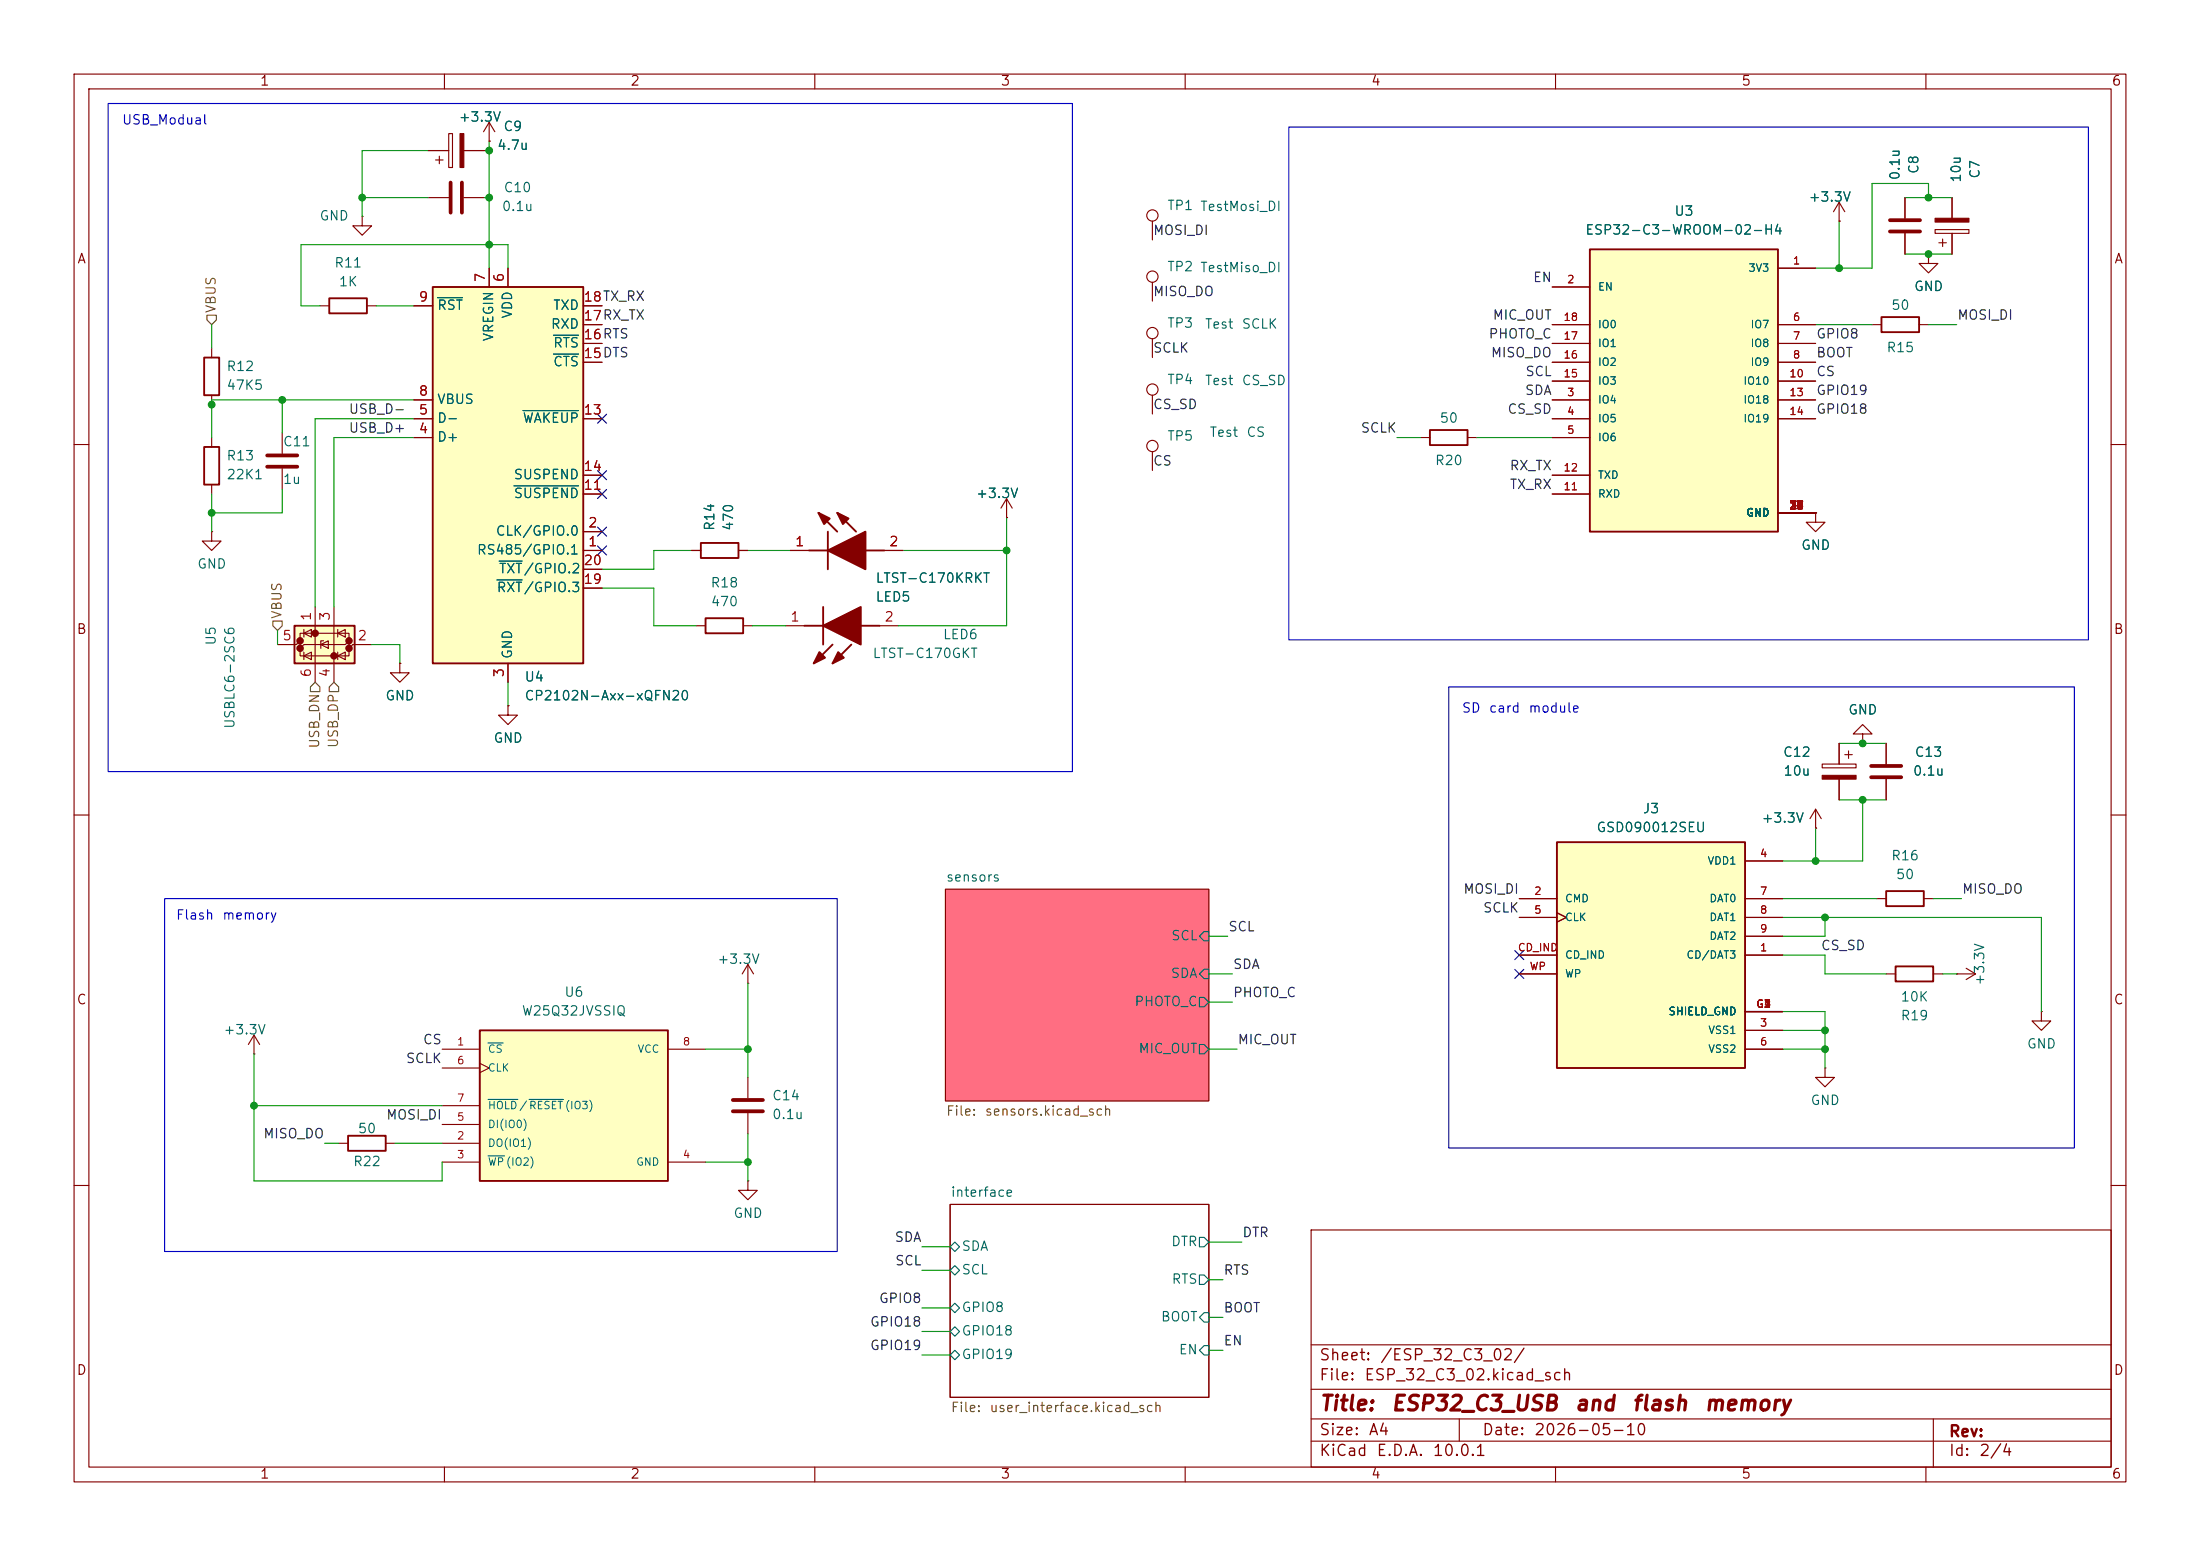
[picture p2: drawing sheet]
<svg xmlns="http://www.w3.org/2000/svg" width="297mm" height="210mm" viewBox="0 0 297 210" stroke-linecap="round" stroke-linejoin="round" font-family="sans-serif">
<g fill="none" stroke="#840000" stroke-width=".15">
<path d="M10 10h277v190h-277zM12 12h273v186h-273zM60 10v2M110 10v2M160 10v2M210 10v2M260 10v2M10 60h2M93.3 74.3h1.3M99.7 74.3h1.3M285 60h2M10 110h2"/>
<path d="M285 110h2M101 132.7h.1M101 130.2l-.8 1.2M101 130.2l.7 1.2M101 130.2v2.5M127.6 120h35.6v28.6h-35.6zM45.7 154.3h1.3M52.1 154.3h1.2M101 145.4v2.8M101 150.2v2.8M246.4 144.1v1.3h1.2l-1.2 1.3-1.3-1.3h1.3M246.4 144.1h.1"/>
<path d="M10 160h2M128.3 162.6h34.9v26h-34.9zM177 166h108v32h-108zM285 160h2M60 198v2M110 198v2M160 198v2M177 194.5h108M177 191.5h108M177 187.5h108M177 181.5h108M197 191.5v3"/>
<path d="M210 198v2M260 198v2M261 191.5v6.5"/>
</g>
<path d="M127.6 120h35.6v28.6h-35.6z" fill="#ff6e82" stroke="#ff6e82" stroke-width=".14"/>
<g fill="none" stroke="#006464" stroke-width=".15">
<path d="M161.9 134.6h.7l.6 .7-.6 .6h-.7zM162.6 130.8h.6v1.3h-.6l-.7-.7zM162.6 125.7h.6v1.3h-.6l-.7-.6zM161.9 141h.7l.6 .6-.6 .6h-.7zM128.3 168.3l.6-.7 .6 .7-.6 .6zM128.3 171.5l.6-.7 .6 .7-.6 .6zM128.3 176.5l.6-.6 .6 .6-.6 .7zM128.3 179.7l.6-.6 .6 .6-.6 .6zM161.9 172.1h.7l.6 .6-.6 .7h-.7zM161.9 167h.7l.6 .6-.6 .7h-.7zM162.6 177.2h.6v1.2h-.6l-.7-.6zM128.3 182.9l.6-.7 .6 .7-.6 .6z"/>
<path d="M162.6 181.6h.6v1.3h-.6l-.7-.7z"/>
</g>
<path d="M94.6 73.3h5.1v2h-5.1zM47 153.3h5.1v2h-5.1z" fill="none" stroke="#840000" stroke-width=".25"/>
<path d="M98.9 148.5h4.1M98.9 150h4.1" fill="none" stroke="#840000" stroke-width=".51"/>
<path d="M58.4 38.7h20.3v50.8h-20.3z" fill="#ffffc2"/>
<path d="M58.4 38.7h20.3v50.8h-20.3z" fill="none" stroke="#840000" stroke-width=".25"/>
<g fill="none" stroke="#840000" stroke-width=".15">
<path d="M66 36.2v2.5M68.6 36.2v2.5M55.9 59.1h2.5M55.9 56.5h2.5M55.9 54h2.5M55.9 41.3h2.5M78.7 56.5h2.6M78.7 41.3h2.6M78.7 48.9h2.6M78.7 46.4h2.6M78.7 43.8h2.6M78.7 74.3h2.6"/>
<path d="M78.7 71.8h2.6M78.7 66.7h2.6M78.7 64.1h2.6M78.7 79.4h2.6M78.7 76.8h2.6M68.6 89.5v2.6M101 159.4v1.3h1.2l-1.2 1.2-1.3-1.2h1.3M101 159.4h.1"/>
</g>
<path d="M59.1 40.2h3.4M70.6 55.4h7.5M74.7 47.8h3.4M74.7 45.3h3.4M67.1 78.3h3.4M67.4 75.7h3.1M69.4 65.6h8.7" fill="none" stroke="#006464" stroke-width=".15"/>
<path d="M64.8 139.1h25.4v20.3h-25.4z" fill="#ffffc2"/>
<g fill="none" stroke="#840000" stroke-width=".25">
<path d="M109.2 74.3h2.6M110.5 69.2l2.5 2.6M111.8 71.8v5M113 69.2l2.6 2.6M116.8 74.3h2.6M95.2 83.4h5.1v2.1h-5.1zM108.6 84.5h2.5M111.1 81.9v5.1M112.4 87l-2.5 2.5M114.9 87l-2.5 2.5M116.2 84.5h2.5M64.8 139.1h25.4v20.3h-25.4z"/>
<path d="M254.6 120.3h5.1v2h-5.1zM255.9 130.4h5.1v2.1h-5.1z"/>
</g>
<g fill="none" stroke="#840000" stroke-width=".15">
<path d="M106.7 74.3h2.5M119.4 74.3h2.5M135.9 69.9h.1M135.9 67.3l-.8 1.3M135.9 67.3l.8 1.3M135.9 67.3v2.6M54 89.5v1.3h1.2l-1.2 1.3-1.3-1.3h1.3M54 89.5h.1M94 84.5h1.2M100.3 84.5h1.3M106 84.5h2.6M118.7 84.5h2.6"/>
<path d="M34.3 139.7l-.8 1.3M34.3 139.7l.8 1.3M34.3 139.7v2.5M253.4 121.3h1.2M254.6 131.4h1.3M259.7 121.3h1.3M261 131.4h1.3M264.2 131.4h.1M264.2 131.4h2.5M265.4 130.7l1.3 .7M266.7 131.4l-1.3 .8M34.3 142.2h.1"/>
<path d="M59.7 141.6h5.1M59.7 154.3h5.1M59.7 156.8h5.1M59.7 151.8h5.1M59.7 144.1h5.1M59.7 149.2h5.1M64.8 143.5l1.2 .6-1.2 .7M90.2 141.6h5M90.2 156.8h5"/>
</g>
<path d="M65.9 140.8h2M65.9 156h2.2M65.9 148.4h4M71.4 148.4h4.7" fill="none" stroke="#006464" stroke-width=".15"/>
<g fill="#840000" stroke="#840000" stroke-width=".25">
<path d="M111.8 74.3l5-2.5v5z"/>
<path d="M110.5 69.2l1.5 .8-.7 .7z"/>
<path d="M113 69.2l1.6 .8-.8 .7z"/>
<path d="M111.1 84.5l5.1-2.6v5.1z"/>
<path d="M110.6 88l.8 .8-1.5 .7z"/>
<path d="M113.2 88l.7 .8-1.5 .7z"/>
</g>
<path d="M39.8 84.5h8.1v5h-8.1z" fill="#ffffc2"/>
<g fill="#840000" stroke="#840000" stroke-width=".51">
<circle cx="42.5" cy="85.5" r=".25"/>
<circle cx="40.5" cy="86.5" r=".25"/>
<circle cx="47.1" cy="86.5" r=".25"/>
<circle cx="40.5" cy="87.5" r=".25"/>
<circle cx="47.1" cy="87.5" r=".25"/>
<circle cx="45.1" cy="88.5" r=".25"/>
</g>
<g fill="none" stroke="#840000" stroke-width=".15">
<path d="M57.8 26.7h2.8M62.6 26.7h2.8M38.1 58.4v2.8M28.6 71.8v1.2h1.2l-1.2 1.3-1.3-1.3h1.3M28.6 71.8h.1M38.1 63.2v2.8M37.5 87h2.5l.5-.5v1l.5-.5h5.6l.5-.5v1l.5-.5h2.6M40.5 86.5v-1h6.6v1M40.5 87.5v1h6.6v-1M41 85.5l1-.5v1zM41 88.5l1-.5v1zM41 85v1"/>
<path d="M41 88v1M42.5 81.9v10.2M43.3 87l1-.5v1zM43.7 86.5h-.4v1M45.1 81.9v10.2M45.6 85.5l1-.5v1zM45.6 88.5l1-.5v1zM45.6 85v1M45.6 88v1M251.5 99.1h-1.3l1.3-1.3 1.2 1.3h-1.2v1.2M245.1 111.8h.1M245.1 109.2l-.8 1.3"/>
<path d="M245.1 109.2l.8 1.3M245.1 109.2v2.6M246 103.1h4.6v.5h-4.6zM248.3 100.3v2.8M248.3 105.2v2.8M249 101.9h1.1M249.6 101.3v1.1M251.5 100.3h.1M254.6 100.3v2.8M254.6 105.2v2.8M275.6 136.5v1.3h1.3l-1.3 1.3-1.3-1.3h1.3M275.6 136.5h.1"/>
</g>
<path d="M39.8 84.5h8.1v5h-8.1z" fill="none" stroke="#840000" stroke-width=".25"/>
<path d="M60.8 24.6v4.1M62.4 24.6v4.1M36.1 61.5h4M36.1 63h4M252.6 103.4h4.1M252.6 104.9h4.1" fill="none" stroke="#840000" stroke-width=".51"/>
<path d="M246 104.6h4.6v.6h-4.6z" fill="#840000" stroke="#840000" stroke-width=".15"/>
<path d="M210.2 113.7h25.4v30.4h-25.4z" fill="#ffffc2"/>
<path d="M27.6 48.3h2v5h-2zM193 58h5.1v2.1h-5.1zM27.6 60.3h2v5.1h-2zM210.2 113.7h25.4v30.4h-25.4z" fill="none" stroke="#840000" stroke-width=".25"/>
<g fill="none" stroke="#840000" stroke-width=".15">
<path d="M155.6 38.1v2.5M257.2 26.7v2.8M257.2 31.5v2.8M28.6 47v1.3M28.6 53.3v1.3M28.6 59.1v1.2M191.8 59.1h1.2M198.1 59.1h1.3M28.6 65.4v1.3M245.1 69.2v1.3h1.3l-1.3 1.3-1.3-1.3h1.3M245.1 69.2h.1M235.6 116.2h5.1"/>
<path d="M205.1 128.9h5.1M205.1 121.3h5.1M205.1 123.8h5.1M205.1 131.4h5.1M210.2 123.2l1.3 .6-1.3 .7M235.6 128.9h5.1M235.6 121.3h5.1M235.6 139.1h5.1M235.6 123.8h5.1M235.6 126.4h5.1M235.6 136.5h5.1M235.6 141.6h5.1"/>
<circle cx="155.6" cy="37.3" r=".76"/>
</g>
<path d="M255.1 31.2h4.1M255.1 29.7h4.1" fill="none" stroke="#840000" stroke-width=".51"/>
<path d="M214.6 33.7h25.4v38.1h-25.4z" fill="#ffffc2"/>
<path d="M214.6 33.7h25.4v38.1h-25.4zM44.4 40.3h5.1v2h-5.1zM254 42.8h5.1v2h-5.1z" fill="none" stroke="#840000" stroke-width=".25"/>
<g fill="none" stroke="#840000" stroke-width=".15">
<path d="M60.6 18h.5v4.6h-.5zM66 19.1h.1M66 16.5l-.7 1.3M66 16.5l.8 1.3M66 16.5v2.6M48.9 29.2v1.3h1.3l-1.3 1.3-1.3-1.3h1.3M48.9 29.2h.1M57.8 20.3h2.8M58.8 21.6h1M59.3 21.1v1M62.6 20.3h2.8M66 36.2v2.5"/>
<path d="M68.6 36.2v2.5M155.6 29.8v2.6M209.5 38.7h5.1M240 36.2h5.1M248.3 29.8h.1M248.3 27.3l-.8 1.3M248.3 27.3l.7 1.3M248.3 27.3v2.5M257.2 26.7v2.8M257.2 31.5v2.8M260.3 34.3v1.3h1.3l-1.3 1.2-1.2-1.2h1.2M260.3 34.3h.1"/>
<path d="M261.2 31h4.6v.5h-4.6zM261.7 32.8h1.1M262.3 32.3v1M263.5 26.7v2.8M263.5 31.5v2.8M43.2 41.3h1.2M49.5 41.3h1.3M55.9 54h2.5M55.9 56.5h2.5M55.9 59.1h2.5M55.9 41.3h2.5M78.7 56.5h2.6"/>
<path d="M78.7 43.8h2.6M78.7 46.4h2.6M78.7 48.9h2.6M78.7 41.3h2.6M155.6 45.7v2.6M155.6 53.3v2.6M209.5 54h5.1M209.5 56.5h5.1M209.5 59.1h5.1M209.5 43.8h5.1M209.5 46.4h5.1M209.5 48.9h5.1"/>
<path d="M209.5 51.4h5.1M240 54h5.1M240 56.5h5.1M240 43.8h5.1M240 46.4h5.1M240 48.9h5.1M240 51.4h5.1M252.7 43.8h1.3M259.1 43.8h1.2M78.7 66.7h2.6M78.7 64.1h2.6M78.7 74.3h2.6"/>
<path d="M78.7 71.8h2.6M78.7 79.4h2.6M78.7 76.8h2.6M93.3 74.3h1.3M99.7 74.3h1.3M106.7 74.3h2.5M119.4 74.3h2.5M135.9 69.9h.1M155.6 61v2.5M209.5 66.7h5.1M209.5 64.1h5.1M240 69.2h5.1"/>
<path d="M245.1 69.2h.1M54 89.5h.1M68.6 95.3v1.2h1.2l-1.2 1.3-1.3-1.3h1.3M68.6 95.3h.1M68.6 89.5v2.6M235.6 116.2h5.1M245.1 111.8h.1M248.3 100.3v2.8M248.3 105.2v2.8M251.5 100.3h.1M254.6 100.3v2.8M254.6 105.2v2.8"/>
<path d="M205.1 128.9h5.1M205.1 121.3h5.1M205.1 123.8h5.1M205.1 131.4h5.1M210.2 123.2l1.3 .6-1.3 .7M235.6 128.9h5.1M235.6 121.3h5.1M235.6 139.1h5.1M235.6 123.8h5.1M235.6 126.4h5.1M235.6 136.5h5.1M235.6 141.6h5.1"/>
<circle cx="155.6" cy="29.1" r=".76"/>
<circle cx="155.6" cy="45" r=".76"/>
<circle cx="155.6" cy="52.6" r=".76"/>
<circle cx="155.6" cy="60.2" r=".76"/>
</g>
<g fill="#840000" stroke="#840000" stroke-width=".15">
<path d="M261.2 29.5h4.6v.5h-4.6z"/>
<path d="M62.1 18h.5v4.6h-.5z"/>
</g>
<path d="M27.9 42.5h1.3v.7l-.6 .6-.7-.6zM36.8 83.8h1.3v.7l-.6 .6-.7-.6zM42.5 92.1l.7 .6v.6h-1.3v-.6zM45.1 92.1l.6 .6v.6h-1.3v-.6z" fill="none" stroke="#725600" stroke-width=".15"/>
<g fill="none" stroke="#009600" stroke-width=".15">
<path d="M66 19.1v17.1M48.9 26.7h8.9M57.8 20.3h-8.9v8.9M65.4 26.7h.6M65.4 20.3h.6M68.6 36.2v-3.2h-28v8.3h2.6M248.3 29.8v6.4M257.2 26.7h6.3M257.2 34.3h6.3M260.3 26.7v-1.9h-7.6v11.4h-7.6M28.6 43.8v3.2M38.1 54v4.4"/>
<path d="M50.8 41.3h5.1M55.9 54h-27.3v5.1M55.9 56.5h-13.4v25.4M55.9 59.1h-10.8v22.8M188.6 59.1h3.2M199.4 59.1h10.1M245.1 43.8h7.6M260.3 43.8h3.9M28.6 66.7v5.1M38.1 66v3.2h-9.5M81.3 79.4h7v5.1h5.7M93.3 74.3h-5v2.5h-7"/>
<path d="M101 74.3h5.7M121.9 74.3h14M135.9 69.9v14.6h-14.6M37.5 85.1v1.9M50.2 87h3.8v2.5M68.6 92.1v3.2M101.6 84.5h4.4M245.1 111.8v4.4M248.3 100.3h6.3M248.3 108h6.3M251.5 108v8.2h-10.8M101 132.7v12.7"/>
<path d="M163.2 131.4h3.2M163.2 126.4h2.5M163.2 135.3h3.2M240.7 123.8h34.9v12.7M240.7 121.3h12.7M240.7 128.9h5.7v2.5h8.2M240.7 136.5h5.7v7.6M240.7 139.1h5.7M246.4 123.8v2.6h-5.7M261 121.3h3.8M262.3 131.4h1.9M34.3 142.2v17.2h25.4v-2.6"/>
<path d="M34.3 149.2h25.4M43.8 154.3h1.9M53.3 154.3h6.4M95.2 141.6h5.8M95.2 156.8h5.8M101 153v6.4M163.2 141.6h3.8M240.7 141.6h5.7M124.5 179.7h3.8M124.5 176.5h3.8M124.5 168.3h3.8M124.5 171.5h3.8"/>
<path d="M163.2 167.6h4.4M163.2 177.8h1.9M163.2 172.7h1.9M124.5 182.9h3.8M163.2 182.2h1.9"/>
</g>
<g fill="none" stroke="#000084" stroke-width=".15">
<path d="M80.7 55.9l1.2 1.2M81.9 55.9l-1.2 1.2M80.7 63.5l1.2 1.2M80.7 71.1l1.2 1.3M80.7 73.7l1.2 1.2M80.7 66.1l1.2 1.2M81.9 63.5l-1.2 1.2M81.9 71.1l-1.2 1.3M81.9 73.7l-1.2 1.2M81.9 66.1l-1.2 1.2M204.5 130.8l1.2 1.3M204.5 128.3l1.2 1.2"/>
<path d="M205.7 130.8l-1.2 1.3M205.7 128.3l-1.2 1.2"/>
</g>
<path d="M14.6 14h130.2v90.1h-130.2zM174 17.1h107.9v69.3h-107.9zM195.6 92.7h84.4v62.2h-84.4zM22.2 121.3h90.8v47.6h-90.8z" fill="none" stroke="#0000c2" stroke-width=".15"/>
<path d="M59.1 40.2h3.4M70.6 55.4h7.5M74.7 47.8h3.4M74.7 45.3h3.4M67.1 78.3h3.4M67.4 75.7h3.1M69.4 65.6h8.7" fill="none" stroke="#006464" stroke-width=".15"/>
<g fill="#009600" stroke="#009600" stroke-width=".14">
<circle cx="28.6" cy="54.6" r=".46"/>
<circle cx="38.1" cy="54" r=".46"/>
<circle cx="28.6" cy="69.2" r=".46"/>
<circle cx="48.9" cy="26.7" r=".46"/>
<circle cx="66" cy="26.7" r=".46"/>
<circle cx="135.9" cy="74.3" r=".46"/>
<circle cx="101" cy="141.6" r=".46"/>
<circle cx="66" cy="20.3" r=".46"/>
<circle cx="66" cy="33" r=".46"/>
<circle cx="101" cy="156.8" r=".46"/>
<circle cx="34.3" cy="149.2" r=".46"/>
<circle cx="246.4" cy="123.8" r=".46"/>
<circle cx="245.1" cy="116.2" r=".46"/>
<circle cx="248.3" cy="36.2" r=".46"/>
<circle cx="260.3" cy="26.7" r=".46"/>
<circle cx="251.5" cy="108" r=".46"/>
<circle cx="251.5" cy="100.3" r=".46"/>
<circle cx="260.3" cy="34.3" r=".46"/>
<circle cx="246.4" cy="139.1" r=".46"/>
<circle cx="246.4" cy="141.6" r=".46"/>
</g>
<g font-size="2" fill="#840000">
<text x="178" y="190.9">Title:</text>
<text x="187.7" y="190.9">ESP32_C3_USB</text>
<text x="212.5" y="190.9">and</text>
<text x="220.2" y="190.9">flash</text>
<text x="230" y="190.9">memory</text>
</g>
<g font-size="1.5" fill="#840000">
<text x="178" y="184">Sheet:</text>
<text x="186.2" y="184">/ESP_32_C3_02/</text>
<text x="178" y="186.7">File:</text>
<text x="184.1" y="186.7">ESP_32_C3_02.kicad_sch</text>
<text x="178" y="196.9">KiCad</text>
<text x="178" y="194.1">Size:</text>
<text x="184.7" y="194.1">A4</text>
<text x="185.7" y="196.9">E.D.A.</text>
<text x="193.3" y="196.9">10.0.1</text>
<text x="200" y="194.1">Date:</text>
<text x="207" y="194.1">2026-05-10</text>
<text x="263" y="194.3">Rev:</text>
<text x="263" y="196.9">Id:</text>
<text x="267.1" y="196.9">2/4</text>
</g>
<g font-size="1.3" fill="#840000">
<text x="35" y="11.9">1</text>
<text x="85" y="11.9">2</text>
<text x="135" y="11.9">3</text>
<text x="185" y="11.9">4</text>
<text x="235" y="11.9">5</text>
<text x="285" y="11.9">6</text>
<text x="10.3" y="35.9">A</text>
<text x="285.3" y="35.9">A</text>
<text x="10.3" y="85.9">B</text>
<text x="285.3" y="85.9">B</text>
<text x="10.3" y="135.9">C</text>
<text x="285.3" y="135.9">C</text>
<text x="10.3" y="185.9">D</text>
<text x="285.3" y="185.9">D</text>
<text x="35" y="199.9">1</text>
<text x="85" y="199.9">2</text>
<text x="135" y="199.9">3</text>
<text x="185" y="199.9">4</text>
<text x="235" y="199.9">5</text>
<text x="285" y="199.9">6</text>
</g>
<g font-size="1.3" fill="#0000c2">
<text x="16.4" y="17.1">USB_Modual</text>
<text x="197.3" y="96.5">SD</text>
<text x="200.9" y="96.5">card</text>
<text x="206.3" y="96.5">module</text>
<text x="23.7" y="124.4">Flash</text>
<text x="29.9" y="124.4">memory</text>
</g>
<g font-size="1.3" fill="#006464">
<text x="61.8" y="16.7">+3.3V</text>
<text x="67" y="20.5">4.7u</text>
<text x="67.9" y="18">C9</text>
<text x="259.3" y="23.6" transform="rotate(-90 259.3 23.6)">C8</text>
<text x="67.7" y="28.8">0.1u</text>
<text x="67.9" y="26.3">C10</text>
<text x="157.5" y="28.7">TP1 TestMosi_DI</text>
<text x="226" y="29.4">U3</text>
<text x="244.1" y="27.5">+3.3V</text>
<text x="256.8" y="24.4" transform="rotate(-90 256.8 24.4)">0.1u</text>
<text x="265" y="24.7" transform="rotate(-90 265 24.7)">10u</text>
<text x="267.6" y="24.2" transform="rotate(-90 267.6 24.2)">C7</text>
<text x="43" y="30.1">GND</text>
<text x="213.9" y="32">ESP32-C3-WROOM-02-H4</text>
<text x="45" y="36.4">R11</text>
<text x="45.6" y="39">1K</text>
<text x="157.5" y="36.9">TP2 TestMiso_DI</text>
<text x="258.3" y="39.6">GND</text>
<text x="58.9" y="42.1">RST</text>
<text x="66.9" y="46.2" transform="rotate(-90 66.9 46.2)">VREGIN</text>
<text x="69.4" y="43.1" transform="rotate(-90 69.4 43.1)">VDD</text>
<text x="74.3" y="44.7">RXD</text>
<text x="74.6" y="47.2">RTS</text>
<text x="74.6" y="42.1">TXD</text>
<text x="157.5" y="44.6">TP3</text>
<text x="162.6" y="44.7">Test</text>
<text x="167.6" y="44.7">SCLK</text>
<text x="254.6" y="47.9">R15</text>
<text x="255.2" y="42.1">50</text>
<text x="30.5" y="52.9">47K5</text>
<text x="30.5" y="50.4">R12</text>
<text x="74.6" y="49.8">CTS</text>
<text x="157.5" y="52.2">TP4</text>
<text x="162.6" y="52.3">Test</text>
<text x="167.6" y="52.3">CS_SD</text>
<text x="58.9" y="59.9">D+</text>
<text x="58.9" y="57.4">D-</text>
<text x="58.9" y="54.8">VBUS</text>
<text x="70.5" y="57.4">WAKEUP</text>
<text x="157.5" y="59.8">TP5</text>
<text x="163.2" y="59.3">Test</text>
<text x="168.2" y="59.3">CS</text>
<text x="194.3" y="57.4">50</text>
<text x="30.5" y="65">22K1</text>
<text x="30.5" y="62.5">R13</text>
<text x="38.1" y="65.6">1u</text>
<text x="38.1" y="60.6">C11</text>
<text x="69.3" y="65">SUSPEND</text>
<text x="193.6" y="63.1">R20</text>
<text x="69.3" y="67.5">SUSPEND</text>
<text x="96.7" y="71.7" transform="rotate(-90 96.7 71.7)">R14</text>
<text x="99.3" y="71.7" transform="rotate(-90 99.3 71.7)">470</text>
<text x="131.7" y="67.5">+3.3V</text>
<text x="26.5" y="77.1">GND</text>
<text x="64.3" y="75.2">RS485/GPIO.1</text>
<text x="66.8" y="72.6">CLK/GPIO.0</text>
<text x="67.3" y="77.7">TXT/GPIO.2</text>
<text x="243.1" y="74.5">GND</text>
<text x="67" y="80.2">RXT/GPIO.3</text>
<text x="95.8" y="79.6">R18</text>
<text x="95.9" y="82.1">470</text>
<text x="118.1" y="79">LTST-C170KRKT</text>
<text x="118.1" y="81.5">LED5</text>
<text x="29.4" y="87.2" transform="rotate(-90 29.4 87.2)">U5</text>
<text x="69.4" y="89" transform="rotate(-90 69.4 89)">GND</text>
<text x="117.7" y="89.1">LTST-C170GKT</text>
<text x="127.2" y="86.6">LED6</text>
<text x="51.9" y="94.8">GND</text>
<text x="70.7" y="92.3">U4</text>
<text x="70.7" y="94.8">CP2102N-Axx-xQFN20</text>
<text x="32" y="98.5" transform="rotate(-90 32 98.5)">USBLC6-2SC6</text>
<text x="66.5" y="100.6">GND</text>
<text x="249.4" y="96.7">GND</text>
<text x="240.6" y="102.5">C12</text>
<text x="240.7" y="105">10u</text>
<text x="258.2" y="105">0.1u</text>
<text x="258.4" y="102.5">C13</text>
<text x="215.4" y="112.6">GSD090012SEU</text>
<text x="221.7" y="110.1">J3</text>
<text x="237.7" y="111.4">+3.3V</text>
<text x="127.6" y="119.3">sensors</text>
<text x="255.2" y="116.4">R16</text>
<text x="255.9" y="119">50</text>
<text x="96.8" y="130.4">+3.3V</text>
<text x="158" y="127.2">SCL</text>
<text x="70.4" y="137.4">W25Q32JVSSIQ</text>
<text x="76.1" y="134.8">U6</text>
<text x="153.1" y="136.1">PHOTO_C</text>
<text x="158" y="132.3">SDA</text>
<text x="256.5" y="135.5">10K</text>
<text x="268.2" y="133.1" transform="rotate(-90 268.2 133.1)">+3.3V</text>
<text x="30.1" y="139.9">+3.3V</text>
<text x="153.6" y="142.5">MIC_OUT</text>
<text x="256.5" y="138">R19</text>
<text x="273.6" y="141.8">GND</text>
<text x="104.1" y="148.8">C14</text>
<text x="244.3" y="149.5">GND</text>
<text x="48.2" y="153.3">50</text>
<text x="104.1" y="151.4">0.1u</text>
<text x="47.6" y="157.7">R22</text>
<text x="128.3" y="161.8">interface</text>
<text x="98.9" y="164.7">GND</text>
<text x="129.7" y="169.1">SDA</text>
<text x="129.7" y="172.3">SCL</text>
<text x="158" y="168.5">DTR</text>
<text x="158.1" y="173.6">RTS</text>
<text x="129.7" y="177.4">GPIO8</text>
<text x="156.6" y="178.7">BOOT</text>
<text x="129.7" y="180.6">GPIO18</text>
<text x="129.7" y="183.7">GPIO19</text>
<text x="159.1" y="183.1">EN</text>
</g>
<g font-size="1.3" fill="#0f0f0f">
<text x="155.6" y="32">MOSI_DI</text>
<text x="155.6" y="40.3">MISO_DO</text>
<text x="206.9" y="38.4">EN</text>
<text x="155.6" y="47.9">SCLK</text>
<text x="200.9" y="46">PHOTO_C</text>
<text x="201.4" y="43.5">MIC_OUT</text>
<text x="245.1" y="46">GPIO8</text>
<text x="264.2" y="43.5">MOSI_DI</text>
<text x="201.2" y="48.5">MISO_DO</text>
<text x="205.8" y="53.6">SDA</text>
<text x="205.8" y="51.1">SCL</text>
<text x="245.1" y="48.5">BOOT</text>
<text x="245.1" y="51.1">CS</text>
<text x="245.1" y="53.6">GPIO19</text>
<text x="47" y="58.7">USB_D+</text>
<text x="47" y="56.2">USB_D-</text>
<text x="155.6" y="55.5">CS_SD</text>
<text x="183.6" y="58.7">SCLK</text>
<text x="203.4" y="56.2">CS_SD</text>
<text x="245.1" y="56.2">GPIO18</text>
<text x="155.6" y="63.2">CS</text>
<text x="203.7" y="63.8">RX_TX</text>
<text x="203.7" y="66.3">TX_RX</text>
<text x="197.5" y="120.9">MOSI_DI</text>
<text x="200.1" y="123.5">SCLK</text>
<text x="264.8" y="120.9">MISO_DO</text>
<text x="165.7" y="126">SCL</text>
<text x="166.4" y="131.1">SDA</text>
<text x="245.7" y="128.6">CS_SD</text>
<text x="166.4" y="134.9">PHOTO_C</text>
<text x="54.7" y="143.8">SCLK</text>
<text x="57" y="141.3">CS</text>
<text x="167" y="141.3">MIC_OUT</text>
<text x="35.4" y="154">MISO_DO</text>
<text x="52" y="151.4">MOSI_DI</text>
<text x="120.7" y="167.9">SDA</text>
<text x="167.6" y="167.3">DTR</text>
<text x="120.7" y="171.1">SCL</text>
<text x="165.1" y="172.4">RTS</text>
<text x="117.4" y="179.4">GPIO18</text>
<text x="118.6" y="176.2">GPIO8</text>
<text x="165.1" y="177.5">BOOT</text>
<text x="117.4" y="182.5">GPIO19</text>
<text x="165.1" y="181.9">EN</text>
</g>
<g font-size="1.3" fill="#a90000">
<text x="56.4" y="41">9</text>
<text x="65.8" y="38.2" transform="rotate(-90 65.8 38.2)">7</text>
<text x="68.3" y="38.2" transform="rotate(-90 68.3 38.2)">6</text>
<text x="78.7" y="41">18TX_RX</text>
<text x="78.7" y="41">18</text>
<text x="78.7" y="46.1">16RTS</text>
<text x="78.7" y="43.6">17RX_TX</text>
<text x="78.7" y="46.1">16</text>
<text x="78.7" y="43.6">17</text>
<text x="56.4" y="53.7">8</text>
<text x="78.7" y="48.6">15DTS</text>
<text x="78.7" y="48.6">15</text>
<text x="56.4" y="58.8">4</text>
<text x="56.4" y="56.3">5</text>
<text x="78.7" y="56.3">13</text>
<text x="78.7" y="63.9">14</text>
<text x="78.7" y="66.4">11</text>
<text x="79.3" y="71.5">2</text>
<text x="78.7" y="76.6">20</text>
<text x="79.3" y="74">1</text>
<text x="107.2" y="74">1</text>
<text x="119.9" y="74">2</text>
<text x="42.3" y="83.9" transform="rotate(-90 42.3 83.9)">1</text>
<text x="44.8" y="83.9" transform="rotate(-90 44.8 83.9)">3</text>
<text x="78.7" y="79.1">19</text>
<text x="38" y="86.7">5</text>
<text x="48.2" y="86.7">2</text>
<text x="106.6" y="84.2">1</text>
<text x="119.3" y="84.2">2</text>
<text x="42.3" y="91.5" transform="rotate(-90 42.3 91.5)">6</text>
<text x="44.8" y="91.5" transform="rotate(-90 44.8 91.5)">4</text>
<text x="68.3" y="91.5" transform="rotate(-90 68.3 91.5)">3</text>
</g>
<g font-size="1.3" fill="#725600">
<text x="29.4" y="42.4" transform="rotate(-90 29.4 42.4)">VBUS</text>
<text x="38.3" y="83.6" transform="rotate(-90 38.3 83.6)">VBUS</text>
<text x="43.4" y="101.1" transform="rotate(-90 43.4 101.1)">USB_DN</text>
<text x="45.9" y="101.1" transform="rotate(-90 45.9 101.1)">USB_DP</text>
<text x="127.6" y="150.9">File:</text>
<text x="132.9" y="150.9">sensors.kicad_sch</text>
<text x="128.3" y="190.9">File:</text>
<text x="133.5" y="190.9">user_interface.kicad_sch</text>
</g>
<g font-size="1" fill="#a90000">
<text x="242" y="35.9">1</text>
<text x="211.5" y="38.5">2</text>
<text x="211" y="46.1">17</text>
<text x="211" y="43.6">18</text>
<text x="242" y="43.6">6</text>
<text x="242" y="46.1">7</text>
<text x="211" y="51.2">15</text>
<text x="211" y="48.6">16</text>
<text x="211.5" y="53.7">3</text>
<text x="241.5" y="51.2">10</text>
<text x="241.5" y="53.7">13</text>
<text x="242" y="48.6">8</text>
<text x="211.5" y="56.3">4</text>
<text x="211.5" y="58.8">5</text>
<text x="241.5" y="56.3">14</text>
<text x="211" y="63.9">12</text>
<text x="211" y="66.4">11</text>
<text x="241.5" y="69">19</text>
<text x="241.5" y="69">20</text>
<text x="241.5" y="69">27</text>
<text x="241.5" y="69">30</text>
<text x="241.5" y="69">37</text>
<text x="242" y="69">9</text>
<text x="242.4" y="69">1</text>
<text x="242.4" y="69">2</text>
<text x="242.4" y="69">3</text>
<text x="242.4" y="69">4</text>
<text x="242.4" y="69">5</text>
<text x="242.4" y="69">6</text>
<text x="242.4" y="69">8</text>
<text x="242.4" y="69">9</text>
<text x="237.5" y="116">4</text>
<text x="207" y="121">2</text>
<text x="207" y="123.6">5</text>
<text x="237.5" y="121">7</text>
<text x="237.5" y="123.6">8</text>
<text x="204.8" y="128.7">CD_IND</text>
<text x="206.4" y="131.2">WP</text>
<text x="237.5" y="128.7">1</text>
<text x="237.5" y="126.1">9</text>
<text x="237" y="136.3">G1</text>
<text x="238" y="136.3">2</text>
<text x="238" y="136.3">3</text>
<text x="238" y="136.3">4</text>
<text x="61.6" y="141.4">1</text>
<text x="61.6" y="143.9">6</text>
<text x="92.1" y="141.4">8</text>
<text x="237.5" y="138.8">3</text>
<text x="237.5" y="141.4">6</text>
<text x="61.6" y="149">7</text>
<text x="61.6" y="154.1">2</text>
<text x="61.6" y="151.5">5</text>
<text x="61.6" y="156.6">3</text>
<text x="92.1" y="156.6">4</text>
</g>
<g font-size="1" fill="#006464">
<text x="215.6" y="39.5">EN</text>
<text x="236" y="36.9">3V3</text>
<text x="215.6" y="47.1">IO1</text>
<text x="215.6" y="44.6">IO0</text>
<text x="236.2" y="44.6">IO7</text>
<text x="236.2" y="47.1">IO8</text>
<text x="215.6" y="52.2">IO3</text>
<text x="215.6" y="49.6">IO2</text>
<text x="235.3" y="52.2">IO10</text>
<text x="236.2" y="49.6">IO9</text>
<text x="215.6" y="54.7">IO4</text>
<text x="215.6" y="57.3">IO5</text>
<text x="215.6" y="59.8">IO6</text>
<text x="235.3" y="54.7">IO18</text>
<text x="235.3" y="57.3">IO19</text>
<text x="215.6" y="64.9">TXD</text>
<text x="215.6" y="67.4">RXD</text>
<text x="235.7" y="70">GND</text>
<text x="230.4" y="116.9">VDD1</text>
<text x="211.2" y="122">CMD</text>
<text x="211.2" y="124.6">CLK</text>
<text x="230.7" y="122">DAT0</text>
<text x="230.7" y="124.6">DAT1</text>
<text x="211.2" y="129.6">CD_IND</text>
<text x="227.6" y="129.6">CD/DAT3</text>
<text x="230.7" y="127.1">DAT2</text>
<text x="211.2" y="132.2">WP</text>
<text x="225.2" y="137.3">SHIELD_GND</text>
<text x="65.8" y="142.3">CS</text>
<text x="86" y="142.3">VCC</text>
<text x="230.5" y="139.8">VSS1</text>
<text x="230.5" y="142.3">VSS2</text>
<text x="65.8" y="144.9">CLK</text>
<text x="65.8" y="150">HOLD/RESET(IO3)</text>
<text x="65.8" y="155">DO(IO1)</text>
<text x="65.8" y="152.5">DI(IO0)</text>
<text x="65.8" y="157.6">WP(IO2)</text>
<text x="85.8" y="157.6">GND</text>
</g>
</svg>
